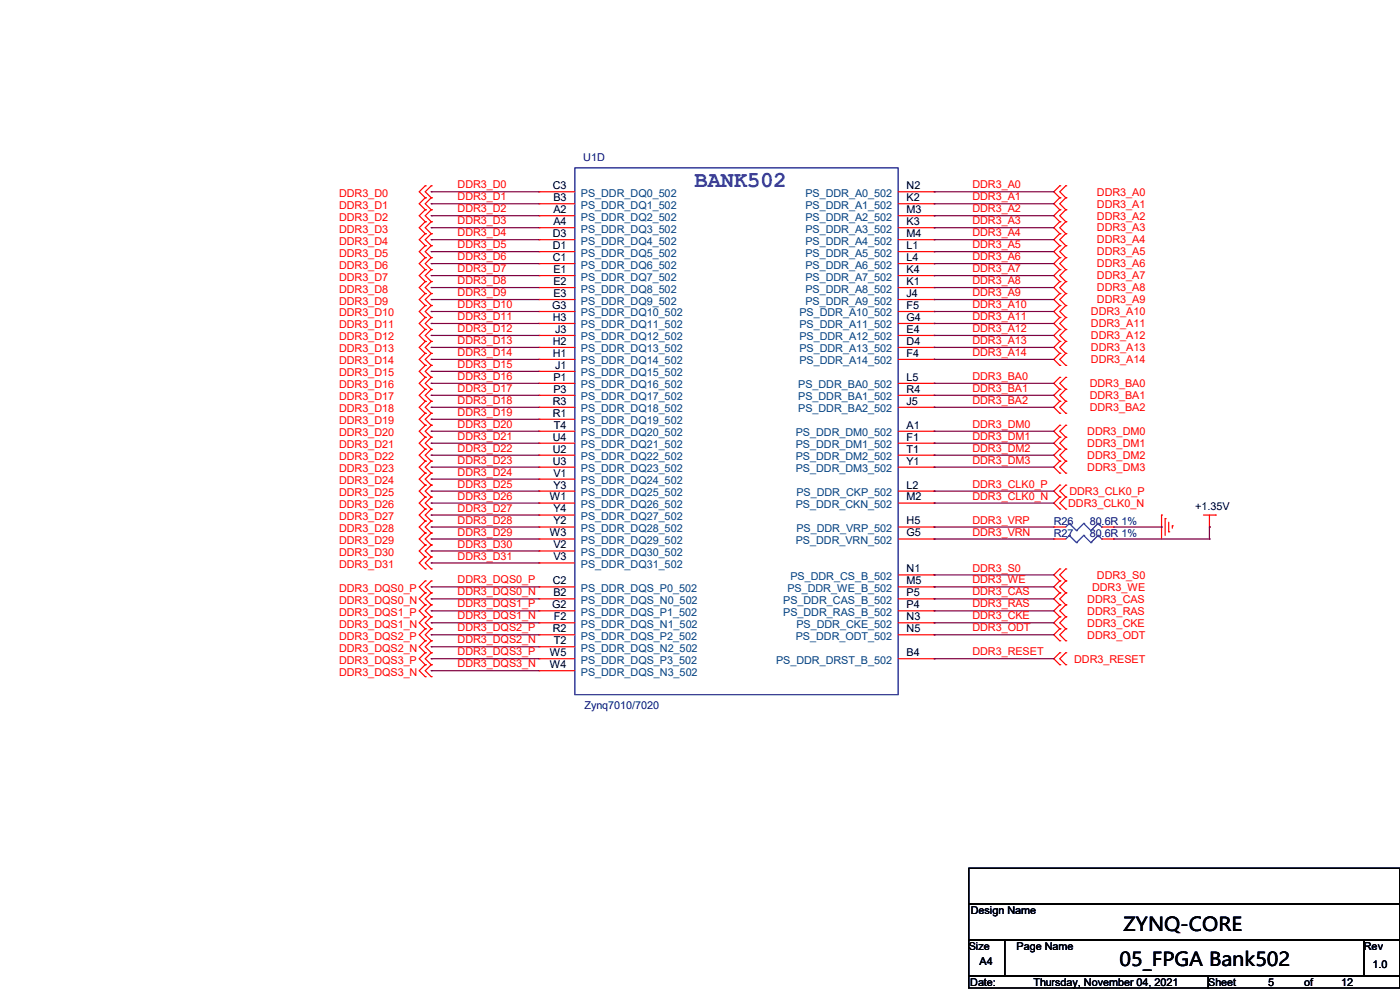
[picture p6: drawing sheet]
<svg xmlns="http://www.w3.org/2000/svg" width="297mm" height="210mm" viewBox="0 0 297 210" stroke-linecap="round" stroke-linejoin="round" font-family="sans-serif">
<g fill="none" stroke="#f00" stroke-width=".25">
<path d="M90.2 39.4h.1M90.2 39.4l-1.3 1.3 1.3 1.3M91.5 39.4h.1M91.5 39.4l-1.3 1.3 1.3 1.3M224.8 39.4h.1M224.8 39.4l-1.2 1.3 1.2 1.3M226.1 39.4h.1M226.1 39.4l-1.3 1.3 1.3 1.3M90.2 42h.1M90.2 44.5h.1M90.2 47h.1M90.2 49.6h.1"/>
<path d="M90.2 52.1h.1M90.2 54.7h.1M90.2 57.2h.1M90.2 59.7h.1M90.2 42l-1.3 1.2 1.3 1.3M90.2 44.5l-1.3 1.3 1.3 1.2M90.2 47l-1.3 1.3 1.3 1.3M90.2 49.6l-1.3 1.2 1.3 1.3M90.2 52.1l-1.3 1.3 1.3 1.3M90.2 54.7l-1.3 1.2 1.3 1.3M90.2 57.2l-1.3 1.3 1.3 1.2M90.2 59.7l-1.3 1.3 1.3 1.3"/>
<path d="M91.5 42h.1M91.5 44.5h.1M91.5 47h.1M91.5 49.6h.1M91.5 52.1h.1M91.5 54.7h.1M91.5 57.2h.1M91.5 59.7h.1M91.5 42l-1.3 1.2 1.3 1.3M91.5 44.5l-1.3 1.3 1.3 1.2M91.5 47l-1.3 1.3 1.3 1.3M91.5 49.6l-1.3 1.2 1.3 1.3"/>
<path d="M91.5 52.1l-1.3 1.3 1.3 1.3M91.5 54.7l-1.3 1.2 1.3 1.3M91.5 57.2l-1.3 1.3 1.3 1.2M91.5 59.7l-1.3 1.3 1.3 1.3M114.3 40.7h.1M114.3 43.2h.1M114.3 45.8h.1M114.3 48.3h.1M114.3 50.8h.1M114.3 53.4h.1M114.3 55.9h.1M114.3 58.5h.1"/>
<path d="M114.3 40.7h7.7M114.3 43.2h7.7M114.3 45.8h7.7M114.3 48.3h7.7M114.3 50.8h7.7M114.3 53.4h7.7M114.3 55.9h7.7M114.3 58.5h7.7M190.5 40.7h7.7M190.5 43.2h7.7M190.5 45.8h7.7M190.5 48.3h7.7"/>
<path d="M190.5 50.8h7.7M190.5 53.4h7.7M190.5 55.9h7.7M190.5 58.5h7.7M198.2 40.7h.1M198.2 43.2h.1M198.2 45.8h.1M198.2 48.3h.1M198.2 50.8h.1M198.2 53.4h.1M198.2 55.9h.1M198.2 58.5h.1"/>
<path d="M224.8 42h.1M224.8 44.5h.1M224.8 47h.1M224.8 49.6h.1M224.8 52.1h.1M224.8 54.7h.1M224.8 57.2h.1M224.8 59.7h.1M224.8 42l-1.2 1.2 1.2 1.3M224.8 44.5l-1.2 1.3 1.2 1.2M224.8 47l-1.2 1.3 1.2 1.3M224.8 49.6l-1.2 1.2 1.2 1.3"/>
<path d="M224.8 52.1l-1.2 1.3 1.2 1.3M224.8 54.7l-1.2 1.2 1.2 1.3M224.8 57.2l-1.2 1.3 1.2 1.2M224.8 59.7l-1.2 1.3 1.2 1.3M226.1 42h.1M226.1 44.5h.1M226.1 47h.1M226.1 49.6h.1M226.1 52.1h.1M226.1 54.7h.1M226.1 57.2h.1M226.1 59.7h.1"/>
<path d="M226.1 42l-1.3 1.2 1.3 1.3M226.1 44.5l-1.3 1.3 1.3 1.2M226.1 47l-1.3 1.3 1.3 1.3M226.1 49.6l-1.3 1.2 1.3 1.3M226.1 52.1l-1.3 1.3 1.3 1.3M226.1 54.7l-1.3 1.2 1.3 1.3M226.1 57.2l-1.3 1.3 1.3 1.2M226.1 59.7l-1.3 1.3 1.3 1.3M90.2 62.3h.1M90.2 64.8h.1M90.2 67.4h.1M90.2 69.9h.1"/>
<path d="M90.2 72.4h.1M90.2 75h.1M90.2 77.5h.1M90.2 62.3l-1.3 1.2 1.3 1.3M90.2 64.8l-1.3 1.3 1.3 1.3M90.2 67.4l-1.3 1.2 1.3 1.3M90.2 69.9l-1.3 1.3 1.3 1.2M90.2 72.4l-1.3 1.3 1.3 1.3M90.2 75l-1.3 1.2 1.3 1.3M90.2 77.5l-1.3 1.3 1.3 1.3M91.5 62.3h.1M91.5 64.8h.1"/>
<path d="M91.5 67.4h.1M91.5 69.9h.1M91.5 72.4h.1M91.5 75h.1M91.5 77.5h.1M91.5 62.3l-1.3 1.2 1.3 1.3M91.5 64.8l-1.3 1.3 1.3 1.3M91.5 67.4l-1.3 1.2 1.3 1.3M91.5 69.9l-1.3 1.3 1.3 1.2M91.5 72.4l-1.3 1.3 1.3 1.3M91.5 75l-1.3 1.2 1.3 1.3M91.5 77.5l-1.3 1.3 1.3 1.3"/>
<path d="M114.3 61h.1M114.3 63.5h.1M114.3 66.1h.1M114.3 68.6h.1M114.3 71.2h.1M114.3 73.7h.1M114.3 76.2h.1M114.3 78.8h.1M114.3 61h7.7M114.3 63.5h7.7M114.3 66.1h7.7M114.3 68.6h7.7"/>
<path d="M114.3 71.2h7.7M114.3 73.7h7.7M114.3 76.2h7.7M114.3 78.8h7.7M190.5 61h7.7M190.5 63.5h7.7M190.5 66.1h7.7M190.5 68.6h7.7M190.5 71.2h7.7M190.5 73.7h7.7M190.5 76.2h7.7M198.2 61h.1"/>
<path d="M198.2 63.5h.1M198.2 66.1h.1M198.2 68.6h.1M198.2 71.2h.1M198.2 73.7h.1M198.2 76.2h.1M224.8 62.3h.1M224.8 64.8h.1M224.8 67.4h.1M224.8 69.9h.1M224.8 72.4h.1M224.8 75h.1"/>
<path d="M224.8 77.5h.1M224.8 62.3l-1.2 1.2 1.2 1.3M224.8 64.8l-1.2 1.3 1.2 1.3M224.8 67.4l-1.2 1.2 1.2 1.3M224.8 69.9l-1.2 1.3 1.2 1.2M224.8 72.4l-1.2 1.3 1.2 1.3M224.8 75l-1.2 1.2 1.2 1.3M226.1 62.3h.1M226.1 64.8h.1M226.1 67.4h.1M226.1 69.9h.1M226.1 72.4h.1"/>
<path d="M226.1 75h.1M226.1 77.5h.1M226.1 62.3l-1.3 1.2 1.3 1.3M226.1 64.8l-1.3 1.3 1.3 1.3M226.1 67.4l-1.3 1.2 1.3 1.3M226.1 69.9l-1.3 1.3 1.3 1.2M226.1 72.4l-1.3 1.3 1.3 1.3M226.1 75l-1.3 1.2 1.3 1.3M90.2 80.1h.1M90.2 82.6h.1M90.2 85.1h.1M90.2 87.7h.1"/>
<path d="M90.2 90.2h.1M90.2 92.8h.1M90.2 95.3h.1M90.2 97.8h.1M90.2 80.1l-1.3 1.2 1.3 1.3M90.2 82.6l-1.3 1.3 1.3 1.2M90.2 85.1l-1.3 1.3 1.3 1.3M90.2 90.2l-1.3 1.3 1.3 1.3M90.2 87.7l-1.3 1.2 1.3 1.3M90.2 92.8l-1.3 1.2 1.3 1.3M90.2 95.3l-1.3 1.3 1.3 1.2M90.2 97.8l-1.3 1.3 1.3 1.3"/>
<path d="M91.5 80.1h.1M91.5 82.6h.1M91.5 85.1h.1M91.5 87.7h.1M91.5 90.2h.1M91.5 92.8h.1M91.5 95.3h.1M91.5 97.8h.1M91.5 80.1l-1.3 1.2 1.3 1.3M91.5 82.6l-1.3 1.3 1.3 1.2M91.5 85.1l-1.3 1.3 1.3 1.3M91.5 90.2l-1.3 1.3 1.3 1.3"/>
<path d="M91.5 87.7l-1.3 1.2 1.3 1.3M91.5 92.8l-1.3 1.2 1.3 1.3M91.5 95.3l-1.3 1.3 1.3 1.2M91.5 97.8l-1.3 1.3 1.3 1.3M114.3 81.3h.1M114.3 83.9h.1M114.3 86.4h.1M114.3 88.9h.1M114.3 91.5h.1M114.3 94h.1M114.3 96.6h.1M114.3 99.1h.1"/>
<path d="M114.3 81.3h7.7M114.3 83.9h7.7M114.3 86.4h7.7M114.3 88.9h7.7M114.3 91.5h7.7M114.3 94h7.7M114.3 96.6h7.7M114.3 99.1h7.7M190.5 81.3h7.7M190.5 83.9h7.7M190.5 86.4h7.7M190.5 91.5h7.7"/>
<path d="M190.5 94h7.7M190.5 96.6h7.7M190.5 99.1h7.7M198.2 81.3h.1M198.2 83.9h.1M198.2 86.4h.1M198.2 91.5h.1M198.2 94h.1M198.2 96.6h.1M198.2 99.1h.1M224.8 80.1h.1M224.8 82.6h.1"/>
<path d="M224.8 85.1h.1M224.8 87.7h.1M224.8 90.2h.1M224.8 92.8h.1M224.8 95.3h.1M224.8 97.8h.1M224.8 80.1l-1.2 1.2 1.2 1.3M224.8 82.6l-1.2 1.3 1.2 1.2M224.8 85.1l-1.2 1.3 1.2 1.3M224.8 90.2l-1.2 1.3 1.2 1.3M224.8 92.8l-1.2 1.2 1.2 1.3M224.8 95.3l-1.2 1.3 1.2 1.2"/>
<path d="M224.8 97.8l-1.2 1.3 1.2 1.3M226.1 82.6h.1M226.1 80.1h.1M226.1 85.1h.1M226.1 87.7h.1M226.1 92.8h.1M226.1 90.2h.1M226.1 95.3h.1M226.1 97.8h.1M226.1 80.1l-1.3 1.2 1.3 1.3M226.1 82.6l-1.3 1.3 1.3 1.2M226.1 85.1l-1.3 1.3 1.3 1.3"/>
<path d="M226.1 90.2l-1.3 1.3 1.3 1.3M226.1 92.8l-1.3 1.2 1.3 1.3M226.1 95.3l-1.3 1.3 1.3 1.2M226.1 97.8l-1.3 1.3 1.3 1.3M90.2 100.4h.1M90.2 102.9h.1M90.2 105.5h.1M90.2 108h.1M90.2 110.5h.1M90.2 113.1h.1M90.2 115.6h.1M90.2 118.2h.1"/>
<path d="M90.2 100.4l-1.3 1.2 1.3 1.3M90.2 102.9l-1.3 1.3 1.3 1.3M90.2 105.5l-1.3 1.2 1.3 1.3M90.2 108l-1.3 1.3 1.3 1.2M90.2 110.5l-1.3 1.3 1.3 1.3M90.2 113.1l-1.3 1.2 1.3 1.3M90.2 115.6l-1.3 1.3 1.3 1.3M90.2 118.2l-1.3 1.2 1.3 1.3M91.5 100.4h.1M91.5 102.9h.1M91.5 105.5h.1M91.5 108h.1"/>
<path d="M91.5 110.5h.1M91.5 113.1h.1M91.5 115.6h.1M91.5 118.2h.1M91.5 100.4l-1.3 1.2 1.3 1.3M91.5 102.9l-1.3 1.3 1.3 1.3M91.5 105.5l-1.3 1.2 1.3 1.3M91.5 108l-1.3 1.3 1.3 1.2M91.5 110.5l-1.3 1.3 1.3 1.3M91.5 113.1l-1.3 1.2 1.3 1.3M91.5 115.6l-1.3 1.3 1.3 1.3M91.5 118.2l-1.3 1.2 1.3 1.3"/>
<path d="M114.3 101.6h.1M114.3 104.2h.1M114.3 106.7h.1M114.3 109.3h.1M114.3 111.8h.1M114.3 114.3h.1M114.3 116.9h.1M114.3 119.4h.1M114.3 109.3h7.7M114.3 114.3h7.7M114.3 101.6h7.7M114.3 104.2h7.7"/>
<path d="M114.3 106.7h7.7M114.3 111.8h7.7M114.3 116.9h7.7M114.3 119.4h7.7M190.5 114.3h7.7M190.5 104.2h7.7M190.5 106.7h7.7M190.5 111.8h7.7M198.2 104.2h.1M198.2 106.7h.1M198.2 111.8h.1M198.2 114.3h.1"/>
<path d="M223.6 114.3h.1M223.6 111.8h.1M223.6 114.3h2.5M223.6 111.8h2.5M224.8 100.4h.1M224.8 102.9h.1M224.8 105.5h.1M224.8 108h.1M224.8 102.9l-1.2 1.3 1.2 1.3M224.8 105.5l-1.2 1.2 1.2 1.3M226.1 100.4h.1M226.1 105.5h.1"/>
<path d="M226.1 102.9h.1M226.1 108h.1M226.1 102.9l-1.3 1.3 1.3 1.3M226.1 105.5l-1.3 1.2 1.3 1.3M233.7 114.3h2.6M233.7 111.8h2.6M236.3 114.3h.1M236.3 111.8h.1M246.4 109.3h.1M246.4 109.3v5M247.2 110h.1M247.2 110v3.6"/>
<path d="M247.9 112.8h.1M247.9 110.8v2M248.7 111.5h.1M248.7 111.5v.6M255.3 109.3h2.6M256.6 111.8h.1M256.6 109.3v2.5M257.9 109.3h.1M90.2 120.7h.1M90.2 123.2h.1M90.2 125.8h.1M90.2 128.3h.1"/>
<path d="M90.2 130.9h.1M90.2 133.4h.1M90.2 135.9h.1M90.2 138.5h.1M90.2 123.2l-1.3 1.3 1.3 1.3M90.2 125.8l-1.3 1.2 1.3 1.3M90.2 128.3l-1.3 1.3 1.3 1.3M90.2 130.9l-1.3 1.2 1.3 1.3M90.2 133.4l-1.3 1.3 1.3 1.2M90.2 135.9l-1.3 1.3 1.3 1.3M90.2 138.5l-1.3 1.2 1.3 1.3M91.5 120.7h.1"/>
<path d="M91.5 123.2h.1M91.5 125.8h.1M91.5 128.3h.1M91.5 130.9h.1M91.5 133.4h.1M91.5 135.9h.1M91.5 138.5h.1M91.5 123.2l-1.3 1.3 1.3 1.3M91.5 125.8l-1.3 1.2 1.3 1.3M91.5 128.3l-1.3 1.3 1.3 1.3M91.5 130.9l-1.3 1.2 1.3 1.3M91.5 133.4l-1.3 1.3 1.3 1.2"/>
<path d="M91.5 135.9l-1.3 1.3 1.3 1.3M91.5 138.5l-1.3 1.2 1.3 1.3M114.3 124.5h.1M114.3 127h.1M114.3 129.6h.1M114.3 132.1h.1M114.3 134.7h.1M114.3 137.2h.1M114.3 139.7h.1M114.3 124.5h7.7M114.3 127h7.7M114.3 129.6h7.7"/>
<path d="M114.3 132.1h7.7M114.3 134.7h7.7M114.3 137.2h7.7M114.3 139.7h7.7M190.5 124.5h7.7M190.5 127h7.7M190.5 129.6h7.7M190.5 132.1h7.7M190.5 134.7h7.7M190.5 139.7h7.7M190.5 122h7.7M198.2 134.7h.1"/>
<path d="M198.2 122h.1M198.2 132.1h.1M198.2 124.5h.1M198.2 127h.1M198.2 129.6h.1M198.2 139.7h.1M224.8 120.7h.1M224.8 123.2h.1M224.8 125.8h.1M224.8 128.3h.1M224.8 130.9h.1M224.8 133.4h.1"/>
<path d="M224.8 135.9h.1M224.8 138.5h.1M224.8 120.7l-1.2 1.3 1.2 1.2M224.8 123.2l-1.2 1.3 1.2 1.3M224.8 125.8l-1.2 1.2 1.2 1.3M224.8 128.3l-1.2 1.3 1.2 1.3M224.8 130.9l-1.2 1.2 1.2 1.3M224.8 133.4l-1.2 1.3 1.2 1.2M224.8 138.5l-1.2 1.2 1.2 1.3M226.1 123.2h.1M226.1 120.7h.1M226.1 125.8h.1"/>
<path d="M226.1 128.3h.1M226.1 130.9h.1M226.1 133.4h.1M226.1 135.9h.1M226.1 138.5h.1M226.1 120.7l-1.3 1.3 1.3 1.2M226.1 123.2l-1.3 1.3 1.3 1.3M226.1 125.8l-1.3 1.2 1.3 1.3M226.1 128.3l-1.3 1.3 1.3 1.3M226.1 130.9l-1.3 1.2 1.3 1.3M226.1 133.4l-1.3 1.3 1.3 1.2M226.1 138.5l-1.3 1.2 1.3 1.3"/>
<path d="M90.2 141h.1M90.2 143.6h.1M90.2 141l-1.3 1.3 1.3 1.3M91.5 141h.1M91.5 143.6h.1M91.5 141l-1.3 1.3 1.3 1.3M114.3 142.3h.1M114.3 142.3h7.7M224.8 141h.1M226.1 141h.1"/>
</g>
<path d="M205.5 184.2h91.5v7.6h-91.5zM205.5 191.8h91.5v7.6h-91.5zM205.5 199.4h7.6v7.7h-7.6zM213.1 199.4h76.2v7.7h-76.2zM289.3 199.4h7.7v7.7h-7.7zM205.5 207.1h50.8v2.5h-50.8zM256.3 207.1h40.7v2.5h-40.7z" fill="none" stroke="#000" stroke-width=".25"/>
<g fill="none" stroke="#00f" stroke-width=".25">
<path d="M122 35.6h68.5v111.8h-68.5zM226.9 113.6h.1M226.9 111h.1M226.9 113.6l-.8 .7M226.9 113.6l1.5 1.5M226.9 111l-.8 .8M226.9 111l1.5 1.6M228.4 115.1h.1M228.4 112.6h.1M229.9 113.6h.1M229.9 111h.1M229.9 113.6l-1.5 1.5"/>
<path d="M229.9 113.6l1.5 1.5M229.9 111l-1.5 1.6M229.9 111l1.5 1.6M231.4 115.1h.1M231.4 112.6h.1M233 113.6h.1M233 111h.1M233 113.6l-1.6 1.5M233 113.6l.7 .7M233 111l-1.6 1.6M233 111l.7 .8M233.7 114.3h.1"/>
<path d="M233.7 111.8h.1"/>
</g>
<g fill="none" stroke="#800040" stroke-width=".25">
<path d="M91.5 40.7h.1M91.5 43.2h.1M91.5 45.8h.1M91.5 48.3h.1M91.5 50.8h.1M91.5 53.4h.1M91.5 55.9h.1M91.5 58.5h.1M91.5 40.7h22.8M91.5 43.2h22.8M91.5 45.8h22.8M91.5 48.3h22.8"/>
<path d="M91.5 50.8h22.8M91.5 53.4h22.8M91.5 55.9h22.8M91.5 58.5h22.8M198.2 40.7h.1M198.2 43.2h.1M198.2 45.8h.1M198.2 48.3h.1M198.2 50.8h.1M198.2 53.4h.1M198.2 55.9h.1M198.2 58.5h.1"/>
<path d="M198.2 40.7h25.4M198.2 43.2h25.4M198.2 45.8h25.4M198.2 48.3h25.4M198.2 50.8h25.4M198.2 53.4h25.4M198.2 55.9h25.4M198.2 58.5h25.4M91.5 61h.1M91.5 63.5h.1M91.5 66.1h.1M91.5 68.6h.1"/>
<path d="M91.5 71.2h.1M91.5 73.7h.1M91.5 76.2h.1M91.5 78.8h.1M91.5 61h22.8M91.5 63.5h22.8M91.5 66.1h22.8M91.5 68.6h22.8M91.5 71.2h22.8M91.5 73.7h22.8M91.5 76.2h22.8M91.5 78.8h22.8"/>
<path d="M198.2 61h.1M198.2 63.5h.1M198.2 66.1h.1M198.2 68.6h.1M198.2 71.2h.1M198.2 73.7h.1M198.2 76.2h.1M198.2 61h25.4M198.2 63.5h25.4M198.2 66.1h25.4M198.2 68.6h25.4M198.2 71.2h25.4"/>
<path d="M198.2 73.7h25.4M198.2 76.2h25.4M91.5 81.3h.1M91.5 83.9h.1M91.5 88.9h.1M91.5 91.5h.1M91.5 94h.1M91.5 96.6h.1M91.5 99.1h.1M91.5 86.4h.1M91.5 81.3h22.8M91.5 83.9h22.8"/>
<path d="M91.5 88.9h22.8M91.5 91.5h22.8M91.5 94h22.8M91.5 96.6h22.8M91.5 99.1h22.8M91.5 86.4h22.8M198.2 81.3h.1M198.2 83.9h.1M198.2 86.4h.1M198.2 91.5h.1M198.2 94h.1M198.2 96.6h.1"/>
<path d="M198.2 99.1h.1M198.2 81.3h25.4M198.2 83.9h25.4M198.2 91.5h25.4M198.2 94h25.4M198.2 96.6h25.4M198.2 99.1h25.4M198.2 86.4h25.4M91.5 101.6h.1M91.5 104.2h.1M91.5 106.7h.1M91.5 109.3h.1"/>
<path d="M91.5 111.8h.1M91.5 114.3h.1M91.5 116.9h.1M91.5 119.4h.1M91.5 101.6h22.8M91.5 104.2h22.8M91.5 106.7h22.8M91.5 109.3h22.8M91.5 111.8h22.8M91.5 114.3h22.8M91.5 116.9h22.8M91.5 119.4h22.8"/>
<path d="M198.2 104.2h.1M198.2 106.7h.1M198.2 111.8h.1M198.2 114.3h.1M198.2 104.2h25.4M198.2 106.7h25.4M198.2 111.8h25.4M198.2 114.3h25.4M236.3 111.8h10.1M236.3 114.3h20.3M246.4 111.8h.1M256.6 114.3h.1"/>
<path d="M256.6 111.8h.1M256.6 111.8v2.5M91.5 124.5h.1M91.5 127h.1M91.5 129.6h.1M91.5 132.1h.1M91.5 134.7h.1M91.5 137.2h.1M91.5 139.7h.1M91.5 124.5h22.8M91.5 127h22.8M91.5 129.6h22.8"/>
<path d="M91.5 132.1h22.8M91.5 134.7h22.8M91.5 137.2h22.8M91.5 139.7h22.8M198.2 122h.1M198.2 124.5h.1M198.2 127h.1M198.2 129.6h.1M198.2 132.1h.1M198.2 134.7h.1M198.2 139.7h.1M198.2 124.5h25.4"/>
<path d="M198.2 127h25.4M198.2 129.6h25.4M198.2 132.1h25.4M198.2 134.7h25.4M198.2 139.7h25.4M198.2 122h25.4M91.5 142.3h.1M91.5 142.3h22.8"/>
</g>
<text font-size="4.8" fill="#00f" x="147.4" y="39.7">BANK502</text>
<g font-size="4.1">
<text x="238.4" y="197.5">ZYNQ-CORE</text>
<text x="237.5" y="204.9">05_FPGA Bank502</text>
</g>
<g font-size="2.3" fill="#000080">
<text x="123.7" y="34.1">U1D</text>
<text x="223.6" y="113.9">R27</text>
<text x="223.6" y="111.3">R26</text>
<text x="231.2" y="113.9">80.6R 1%</text>
<text x="231.2" y="111.3">80.6R 1%</text>
<text x="124" y="150.5">Zynq7010/7020</text>
</g>
<g font-size="2.3" fill="#f00">
<text x="71.9" y="41.7">DDR3_D0</text>
<text x="97.1" y="40">DDR3_D0</text>
<text x="206.3" y="40">DDR3_A0</text>
<text x="232.7" y="41.5">DDR3_A0</text>
<text x="71.9" y="44.3">DDR3_D1</text>
<text x="71.9" y="46.8">DDR3_D2</text>
<text x="97.1" y="42.5">DDR3_D1</text>
<text x="97.1" y="45">DDR3_D2</text>
<text x="97.1" y="47.6">DDR3_D3</text>
<text x="206.3" y="42.5">DDR3_A1</text>
<text x="206.3" y="45">DDR3_A2</text>
<text x="206.3" y="47.6">DDR3_A3</text>
<text x="232.7" y="44">DDR3_A1</text>
<text x="232.7" y="46.6">DDR3_A2</text>
<text x="71.9" y="49.4">DDR3_D3</text>
<text x="71.9" y="51.9">DDR3_D4</text>
<text x="97.1" y="50.1">DDR3_D4</text>
<text x="97.1" y="52.7">DDR3_D5</text>
<text x="206.3" y="50.1">DDR3_A4</text>
<text x="206.3" y="52.7">DDR3_A5</text>
<text x="232.7" y="49.1">DDR3_A3</text>
<text x="232.7" y="51.6">DDR3_A4</text>
<text x="71.9" y="54.4">DDR3_D5</text>
<text x="71.9" y="57">DDR3_D6</text>
<text x="71.9" y="59.5">DDR3_D7</text>
<text x="97.1" y="55.2">DDR3_D6</text>
<text x="97.1" y="57.7">DDR3_D7</text>
<text x="206.3" y="55.2">DDR3_A6</text>
<text x="206.3" y="57.7">DDR3_A7</text>
<text x="232.7" y="54.2">DDR3_A5</text>
<text x="232.7" y="56.7">DDR3_A6</text>
<text x="232.7" y="59.3">DDR3_A7</text>
<text x="71.9" y="62.1">DDR3_D8</text>
<text x="71.9" y="64.6">DDR3_D9</text>
<text x="97.1" y="60.3">DDR3_D8</text>
<text x="97.1" y="62.8">DDR3_D9</text>
<text x="97.1" y="65.4">DDR3_D10</text>
<text x="206.3" y="60.3">DDR3_A8</text>
<text x="206.3" y="62.8">DDR3_A9</text>
<text x="206.3" y="65.4">DDR3_A10</text>
<text x="232.7" y="61.8">DDR3_A8</text>
<text x="232.7" y="64.3">DDR3_A9</text>
<text x="71.9" y="67.1">DDR3_D10</text>
<text x="71.9" y="69.7">DDR3_D11</text>
<text x="97.1" y="67.9">DDR3_D11</text>
<text x="97.1" y="70.4">DDR3_D12</text>
<text x="206.3" y="67.9">DDR3_A11</text>
<text x="206.3" y="70.4">DDR3_A12</text>
<text x="231.4" y="66.9">DDR3_A10</text>
<text x="231.4" y="69.4">DDR3_A11</text>
<text x="231.4" y="72">DDR3_A12</text>
<text x="71.9" y="72.2">DDR3_D12</text>
<text x="71.9" y="74.8">DDR3_D13</text>
<text x="71.9" y="77.3">DDR3_D14</text>
<text x="97.1" y="73">DDR3_D13</text>
<text x="97.1" y="75.5">DDR3_D14</text>
<text x="206.3" y="73">DDR3_A13</text>
<text x="206.3" y="75.5">DDR3_A14</text>
<text x="231.4" y="74.5">DDR3_A13</text>
<text x="231.4" y="77">DDR3_A14</text>
<text x="71.9" y="79.8">DDR3_D15</text>
<text x="71.9" y="82.4">DDR3_D16</text>
<text x="97.1" y="78.1">DDR3_D15</text>
<text x="97.1" y="80.6">DDR3_D16</text>
<text x="97.1" y="83.1">DDR3_D17</text>
<text x="206.3" y="80.6">DDR3_BA0</text>
<text x="206.3" y="83.1">DDR3_BA1</text>
<text x="231.2" y="82.1">DDR3_BA0</text>
<text x="71.9" y="84.9">DDR3_D17</text>
<text x="71.9" y="87.5">DDR3_D18</text>
<text x="97.1" y="88.2">DDR3_D19</text>
<text x="97.1" y="85.7">DDR3_D18</text>
<text x="206.3" y="85.7">DDR3_BA2</text>
<text x="231.2" y="84.7">DDR3_BA1</text>
<text x="231.2" y="87.2">DDR3_BA2</text>
<text x="71.9" y="92.5">DDR3_D20</text>
<text x="71.9" y="90">DDR3_D19</text>
<text x="71.9" y="95.1">DDR3_D21</text>
<text x="97.1" y="90.8">DDR3_D20</text>
<text x="97.1" y="93.3">DDR3_D21</text>
<text x="97.1" y="95.8">DDR3_D22</text>
<text x="206.3" y="90.8">DDR3_DM0</text>
<text x="206.3" y="93.3">DDR3_DM1</text>
<text x="206.3" y="95.8">DDR3_DM2</text>
<text x="230.7" y="92.3">DDR3_DM0</text>
<text x="230.7" y="94.8">DDR3_DM1</text>
<text x="71.9" y="97.6">DDR3_D22</text>
<text x="71.9" y="100.2">DDR3_D23</text>
<text x="97.1" y="98.4">DDR3_D23</text>
<text x="97.1" y="100.9">DDR3_D24</text>
<text x="206.3" y="98.4">DDR3_DM3</text>
<text x="230.7" y="97.4">DDR3_DM2</text>
<text x="230.7" y="99.9">DDR3_DM3</text>
<text x="71.9" y="102.7">DDR3_D24</text>
<text x="71.9" y="105.2">DDR3_D25</text>
<text x="71.9" y="107.8">DDR3_D26</text>
<text x="97.1" y="103.5">DDR3_D25</text>
<text x="97.1" y="106">DDR3_D26</text>
<text x="206.3" y="103.5">DDR3_CLK0_P</text>
<text x="206.3" y="106">DDR3_CLK0_N</text>
<text x="226.6" y="107.5">DDR3_CLK0_N</text>
<text x="226.9" y="105">DDR3_CLK0_P</text>
<text x="71.9" y="110.3">DDR3_D27</text>
<text x="71.9" y="112.9">DDR3_D28</text>
<text x="97.1" y="108.5">DDR3_D27</text>
<text x="97.1" y="111.1">DDR3_D28</text>
<text x="97.1" y="113.6">DDR3_D29</text>
<text x="206.3" y="111.1">DDR3_VRP</text>
<text x="206.3" y="113.6">DDR3_VRN</text>
<text x="71.9" y="115.4">DDR3_D29</text>
<text x="71.9" y="117.9">DDR3_D30</text>
<text x="97.1" y="116.2">DDR3_D30</text>
<text x="97.1" y="118.7">DDR3_D31</text>
<text x="71.9" y="120.5">DDR3_D31</text>
<text x="71.9" y="125.6">DDR3_DQS0_P</text>
<text x="97.1" y="123.8">DDR3_DQS0_P</text>
<text x="206.3" y="121.2">DDR3_S0</text>
<text x="206.3" y="123.8">DDR3_WE</text>
<text x="231.7" y="125.3">DDR3_WE</text>
<text x="232.7" y="122.8">DDR3_S0</text>
<text x="71.9" y="128.1">DDR3_DQS0_N</text>
<text x="71.9" y="130.6">DDR3_DQS1_P</text>
<text x="97.1" y="126.3">DDR3_DQS0_N</text>
<text x="97.1" y="128.9">DDR3_DQS1_P</text>
<text x="97.1" y="131.4">DDR3_DQS1_N</text>
<text x="206.3" y="126.3">DDR3_CAS</text>
<text x="206.3" y="128.9">DDR3_RAS</text>
<text x="206.3" y="131.4">DDR3_CKE</text>
<text x="230.7" y="127.8">DDR3_CAS</text>
<text x="230.7" y="130.4">DDR3_RAS</text>
<text x="71.9" y="133.2">DDR3_DQS1_N</text>
<text x="71.9" y="135.7">DDR3_DQS2_P</text>
<text x="97.1" y="133.9">DDR3_DQS2_P</text>
<text x="97.1" y="136.5">DDR3_DQS2_N</text>
<text x="206.3" y="133.9">DDR3_ODT</text>
<text x="230.7" y="132.9">DDR3_CKE</text>
<text x="230.7" y="135.5">DDR3_ODT</text>
<text x="71.9" y="138.3">DDR3_DQS2_N</text>
<text x="71.9" y="140.8">DDR3_DQS3_P</text>
<text x="71.9" y="143.3">DDR3_DQS3_N</text>
<text x="97.1" y="139">DDR3_DQS3_P</text>
<text x="97.1" y="141.6">DDR3_DQS3_N</text>
<text x="206.3" y="139">DDR3_RESET</text>
<text x="227.9" y="140.5">DDR3_RESET</text>
</g>
<g font-size="2.3">
<text x="117.3" y="40.1">C3</text>
<text x="192.3" y="40.1">N2</text>
<text x="117.4" y="42.7">B3</text>
<text x="117.4" y="45.2">A2</text>
<text x="117.4" y="47.8">A4</text>
<text x="192.3" y="42.7">K2</text>
<text x="192.3" y="45.2">M3</text>
<text x="192.3" y="47.8">K3</text>
<text x="117.3" y="50.3">D3</text>
<text x="117.3" y="52.8">D1</text>
<text x="192.3" y="50.3">M4</text>
<text x="192.3" y="52.8">L1</text>
<text x="117.3" y="55.4">C1</text>
<text x="117.4" y="57.9">E1</text>
<text x="192.3" y="55.4">L4</text>
<text x="192.3" y="57.9">K4</text>
<text x="117.1" y="65.5">G3</text>
<text x="117.4" y="60.5">E2</text>
<text x="117.4" y="63">E3</text>
<text x="192.3" y="60.5">K1</text>
<text x="192.3" y="63">J4</text>
<text x="192.3" y="65.5">F5</text>
<text x="117.3" y="68.1">H3</text>
<text x="117.8" y="70.6">J3</text>
<text x="192.3" y="68.1">G4</text>
<text x="192.3" y="70.6">E4</text>
<text x="117.3" y="73.2">H2</text>
<text x="117.3" y="75.7">H1</text>
<text x="192.3" y="73.2">D4</text>
<text x="192.3" y="75.7">F4</text>
<text x="117.4" y="80.8">P1</text>
<text x="117.4" y="83.3">P3</text>
<text x="117.8" y="78.2">J1</text>
<text x="192.3" y="80.8">L5</text>
<text x="192.3" y="83.3">R4</text>
<text x="117.3" y="85.9">R3</text>
<text x="117.3" y="88.4">R1</text>
<text x="192.3" y="85.9">J5</text>
<text x="117.3" y="93.5">U4</text>
<text x="117.5" y="90.9">T4</text>
<text x="192.3" y="90.9">A1</text>
<text x="192.3" y="93.5">F1</text>
<text x="117.3" y="96">U2</text>
<text x="117.3" y="98.6">U3</text>
<text x="117.4" y="101.1">V1</text>
<text x="192.3" y="96">T1</text>
<text x="192.3" y="98.6">Y1</text>
<text x="116.6" y="106.2">W1</text>
<text x="117.4" y="103.6">Y3</text>
<text x="192.3" y="103.6">L2</text>
<text x="192.3" y="106.2">M2</text>
<text x="116.6" y="113.8">W3</text>
<text x="117.4" y="108.7">Y4</text>
<text x="117.4" y="111.3">Y2</text>
<text x="192.3" y="111.3">H5</text>
<text x="192.3" y="113.8">G5</text>
<text x="253.5" y="108.3">+1.35V</text>
<text x="117.4" y="116.3">V2</text>
<text x="117.4" y="118.9">V3</text>
<text x="117.3" y="124">C2</text>
<text x="192.3" y="121.4">N1</text>
<text x="192.3" y="124">M5</text>
<text x="117.1" y="129">G2</text>
<text x="117.4" y="126.5">B2</text>
<text x="117.5" y="131.6">F2</text>
<text x="192.3" y="131.6">N3</text>
<text x="192.3" y="126.5">P5</text>
<text x="192.3" y="129">P4</text>
<text x="117.3" y="134.1">R2</text>
<text x="117.5" y="136.7">T2</text>
<text x="192.3" y="134.1">N5</text>
<text x="116.6" y="139.2">W5</text>
<text x="116.6" y="141.7">W4</text>
<text x="192.3" y="139.2">B4</text>
<text x="206" y="193.9">Design Name</text>
<text x="205.5" y="201.5">Size</text>
<text x="215.7" y="201.5">Page Name</text>
<text x="289.4" y="201.5">Rev</text>
<text x="205.8" y="209.1">Date:</text>
<text x="207.8" y="204.8">A4</text>
<text x="219.2" y="209.1">Thursday, November 04, 2021</text>
<text x="256.3" y="209.1">Sheet</text>
<text x="269" y="209.1">5</text>
<text x="276.7" y="209.1">of</text>
<text x="284.5" y="209.1">12</text>
<text x="291.2" y="205.3">1.0</text>
</g>
<g font-size="2.3" fill="#004080">
<text x="123.2" y="41.7">PS_DDR_DQ0_502</text>
<text x="170.9" y="41.7">PS_DDR_A0_502</text>
<text x="123.2" y="44.3">PS_DDR_DQ1_502</text>
<text x="123.2" y="46.8">PS_DDR_DQ2_502</text>
<text x="170.9" y="44.3">PS_DDR_A1_502</text>
<text x="170.9" y="46.8">PS_DDR_A2_502</text>
<text x="123.2" y="49.4">PS_DDR_DQ3_502</text>
<text x="123.2" y="51.9">PS_DDR_DQ4_502</text>
<text x="170.9" y="49.4">PS_DDR_A3_502</text>
<text x="170.9" y="51.9">PS_DDR_A4_502</text>
<text x="123.2" y="54.4">PS_DDR_DQ5_502</text>
<text x="123.2" y="57">PS_DDR_DQ6_502</text>
<text x="123.2" y="59.5">PS_DDR_DQ7_502</text>
<text x="170.9" y="54.4">PS_DDR_A5_502</text>
<text x="170.9" y="57">PS_DDR_A6_502</text>
<text x="170.9" y="59.5">PS_DDR_A7_502</text>
<text x="123.2" y="62.1">PS_DDR_DQ8_502</text>
<text x="123.2" y="64.6">PS_DDR_DQ9_502</text>
<text x="170.9" y="62.1">PS_DDR_A8_502</text>
<text x="170.9" y="64.6">PS_DDR_A9_502</text>
<text x="123.2" y="67.1">PS_DDR_DQ10_502</text>
<text x="123.2" y="69.7">PS_DDR_DQ11_502</text>
<text x="169.6" y="67.1">PS_DDR_A10_502</text>
<text x="169.6" y="69.7">PS_DDR_A11_502</text>
<text x="123.2" y="72.2">PS_DDR_DQ12_502</text>
<text x="123.2" y="74.8">PS_DDR_DQ13_502</text>
<text x="123.2" y="77.3">PS_DDR_DQ14_502</text>
<text x="169.6" y="72.2">PS_DDR_A12_502</text>
<text x="169.6" y="74.8">PS_DDR_A13_502</text>
<text x="169.6" y="77.3">PS_DDR_A14_502</text>
<text x="123.2" y="79.8">PS_DDR_DQ15_502</text>
<text x="123.2" y="82.4">PS_DDR_DQ16_502</text>
<text x="169.3" y="82.4">PS_DDR_BA0_502</text>
<text x="123.2" y="84.9">PS_DDR_DQ17_502</text>
<text x="123.2" y="87.5">PS_DDR_DQ18_502</text>
<text x="169.3" y="84.9">PS_DDR_BA1_502</text>
<text x="169.3" y="87.5">PS_DDR_BA2_502</text>
<text x="123.2" y="90">PS_DDR_DQ19_502</text>
<text x="123.2" y="92.5">PS_DDR_DQ20_502</text>
<text x="123.2" y="95.1">PS_DDR_DQ21_502</text>
<text x="168.8" y="92.5">PS_DDR_DM0_502</text>
<text x="168.8" y="95.1">PS_DDR_DM1_502</text>
<text x="123.2" y="97.6">PS_DDR_DQ22_502</text>
<text x="123.2" y="100.2">PS_DDR_DQ23_502</text>
<text x="168.8" y="97.6">PS_DDR_DM2_502</text>
<text x="168.8" y="100.2">PS_DDR_DM3_502</text>
<text x="123.2" y="102.7">PS_DDR_DQ24_502</text>
<text x="123.2" y="105.2">PS_DDR_DQ25_502</text>
<text x="123.2" y="107.8">PS_DDR_DQ26_502</text>
<text x="168.8" y="107.8">PS_DDR_CKN_502</text>
<text x="169" y="105.2">PS_DDR_CKP_502</text>
<text x="123.2" y="110.3">PS_DDR_DQ27_502</text>
<text x="123.2" y="112.9">PS_DDR_DQ28_502</text>
<text x="169" y="112.9">PS_DDR_VRP_502</text>
<text x="123.2" y="115.4">PS_DDR_DQ29_502</text>
<text x="123.2" y="117.9">PS_DDR_DQ30_502</text>
<text x="168.8" y="115.4">PS_DDR_VRN_502</text>
<text x="123.2" y="120.5">PS_DDR_DQ31_502</text>
<text x="123.2" y="125.6">PS_DDR_DQS_P0_502</text>
<text x="167" y="125.6">PS_DDR_WE_B_502</text>
<text x="167.7" y="123">PS_DDR_CS_B_502</text>
<text x="123.2" y="128.1">PS_DDR_DQS_N0_502</text>
<text x="123.2" y="130.6">PS_DDR_DQS_P1_502</text>
<text x="166.2" y="128.1">PS_DDR_CAS_B_502</text>
<text x="166.2" y="130.6">PS_DDR_RAS_B_502</text>
<text x="123.2" y="133.2">PS_DDR_DQS_N1_502</text>
<text x="123.2" y="135.7">PS_DDR_DQS_P2_502</text>
<text x="168.8" y="135.7">PS_DDR_ODT_502</text>
<text x="169" y="133.2">PS_DDR_CKE_502</text>
<text x="123.2" y="138.3">PS_DDR_DQS_N2_502</text>
<text x="123.2" y="140.8">PS_DDR_DQS_P3_502</text>
<text x="123.2" y="143.3">PS_DDR_DQS_N3_502</text>
<text x="164.6" y="140.8">PS_DDR_DRST_B_502</text>
</g>
</svg>
